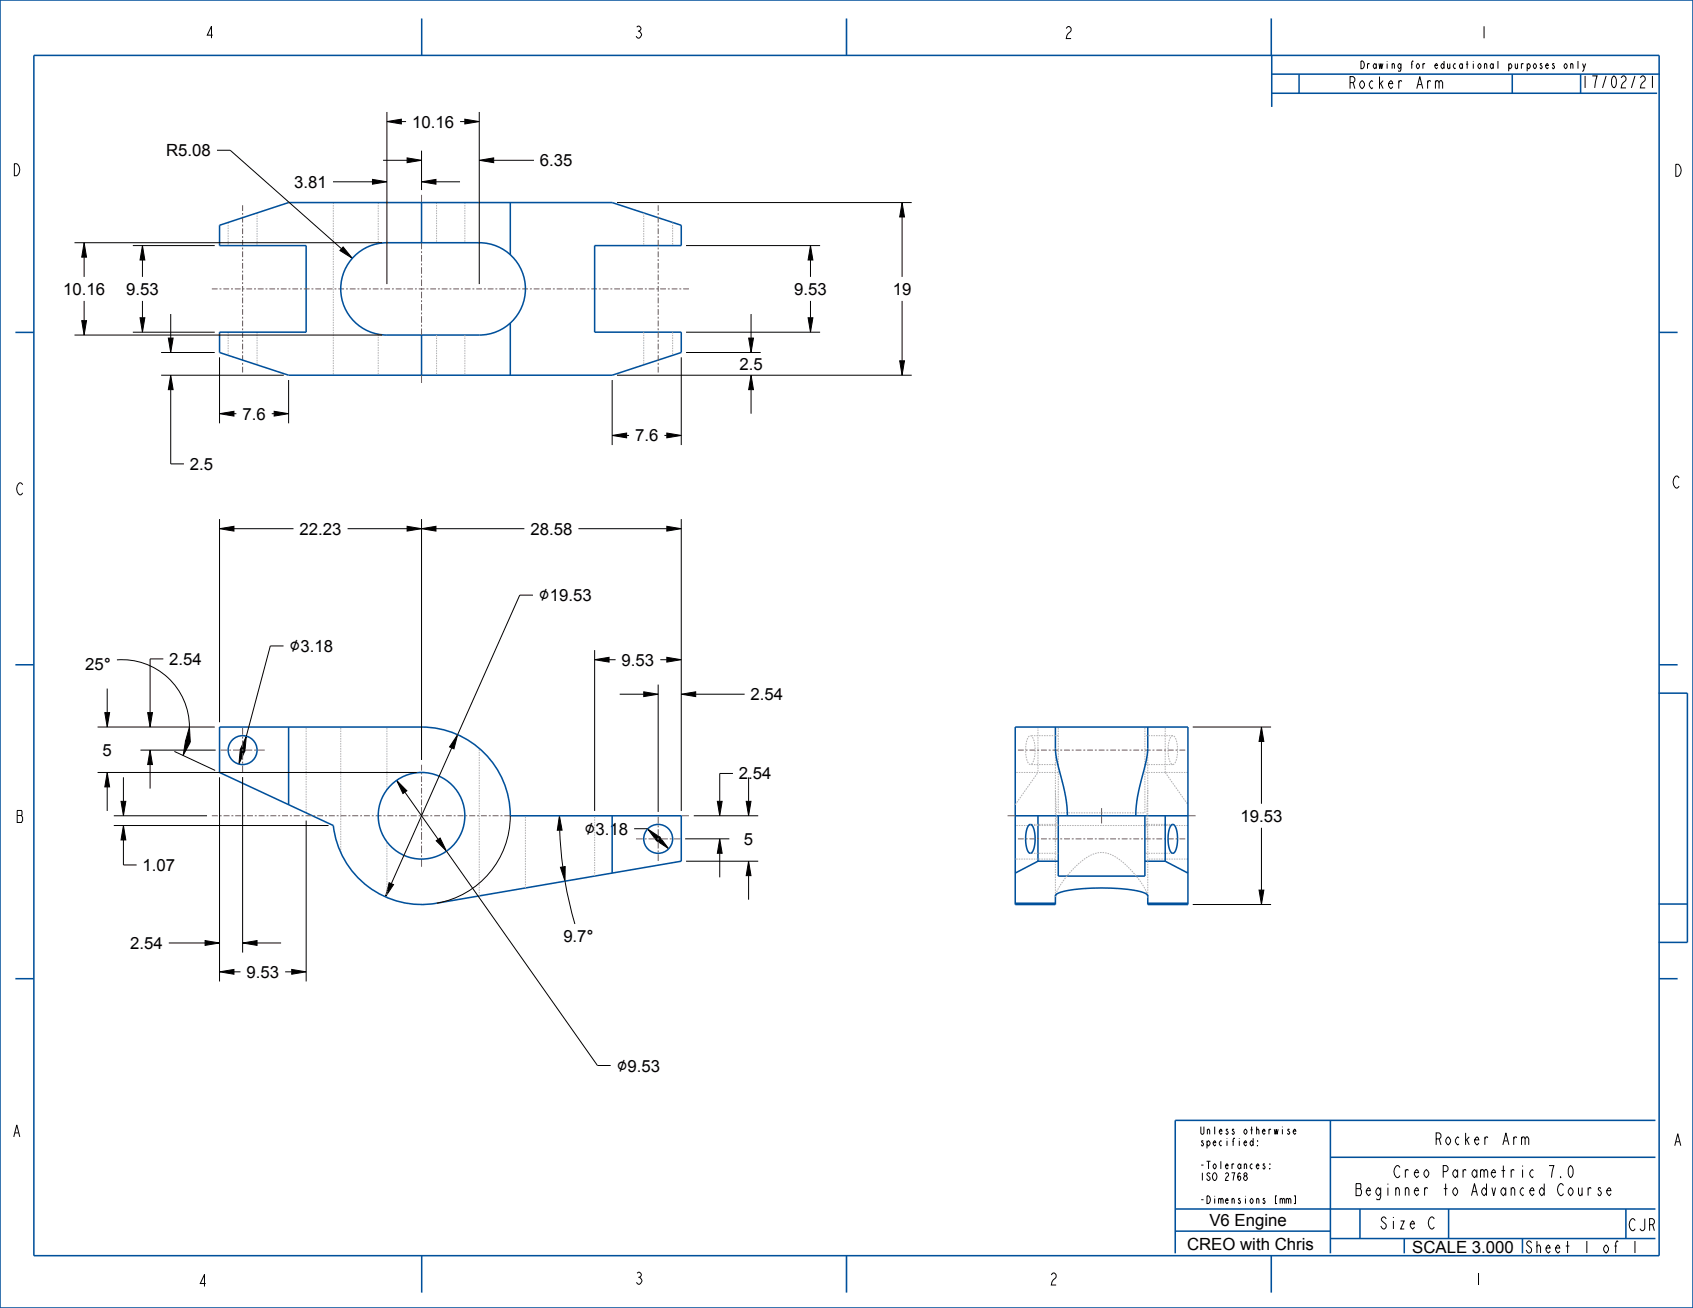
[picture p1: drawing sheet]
<svg xmlns="http://www.w3.org/2000/svg" width="559mm" height="432mm" viewBox="0 0 559 432" stroke-linecap="round" stroke-linejoin="round" font-family="sans-serif">
<g fill="#000">
<path d="M127.7 40.1l4.8-.8v1.6zM134.4 52.1l4.7 .8-4.7 .8zM153.4 39.3l4.8 .8-4.8 .8zM158.2 52.9l4.7-.8v1.6zM122.9 59.2l4.8 .8-4.8 .8zM139.1 60l4.8-.8v1.6zM297.7 66.9l.8 4.7h-1.5zM27.8 80.1l.8 4.8h-1.6zM47 81.1l.8 4.7h-1.6zM113.3 81.5l3 3.8-4.1-2.6zM267.5 81.1l.8 4.7h-1.6zM27 105.8h1.6l-.8 4.8z"/>
<path d="M46.2 104.9h1.6l-.8 4.8zM55.6 111.6h1.5l-.7 4.8zM247.1 111.6h1.6l-.8 4.8zM266.7 104.9h1.6l-.8 4.8zM56.4 123.9l.7 4.7h-1.5zM72.5 136.6l4.7-.8v1.6zM90.5 135.8l4.8 .8-4.8 .8zM247.9 123.9l.8 4.7h-1.6zM297 119.1h1.5l-.8 4.8zM202.1 143.7l4.7-.7v1.5zM220.1 143l4.8 .7-4.8 .8zM72.5 174.5l4.7-.8v1.6z"/>
<path d="M134.4 173.7l4.7 .8-4.7 .8zM139.1 174.5l4.8-.8v1.6zM220.1 173.7l4.8 .8-4.8 .8zM196.3 217.8l4.7-.8v1.6zM220.1 217l4.8 .8-4.8 .8zM212.5 228.4l4.7 .8-4.7 .8zM224.9 229.2l4.7-.8v1.6zM35.4 255l.8 4.8h-1.6zM34.6 235.2h1.6l-.8 4.8zM48.7 235.2h1.6l-.8 4.8zM49.5 247.6l.8 4.8h-1.6zM61.2 244.6l1.5 .6-2.3 4.2z"/>
<path d="M62.5 240l.3 4.8-1.6-.1zM79.3 247.4l1.5 .4-1.9 4.4zM81.3 243l-.5 4.8-1.5-.4zM130.9 257.6l3.4 3.5-1.3 .9zM151 242.5l-1.2 4.7-1.4-.6zM416.4 240l.8 4.8h-1.6zM39.9 264.5h1.6l-.8 4.8zM40.7 272.5l.8 4.8h-1.6zM184.6 269.3l.9 4.8h-1.6zM213.8 273.7l4 2.6-1.1 1.2zM236.8 264.5h1.6l-.8 4.8zM237.6 276.9l.8 4.8h-1.6z"/>
<path d="M246.3 264.5h1.6l-.8 4.8zM128.4 291.4l1.5 .6-2.7 4.1zM144 277.6l1.3-1 2.1 4.4zM185 286.3l1.6-.2-.1 4.8zM217.8 276.4l2.9 3.8-4-2.7zM247.1 284.3l.8 4.8h-1.6zM415.6 293.8h1.6l-.8 4.8zM67.7 310.5l4.8 .8-4.8 .8zM80.1 311.3l4.7-.8v1.6zM72.5 320.8l4.7-.8v1.6zM96.3 320l4.8 .8-4.8 .8z"/>
</g>
<g fill="none" stroke="#000" stroke-width=".33">
<path d="M127.7 37v56.8M153.4 39.3l4.8 .8-4.8 .8zM158.2 37v56.8M523.4 21l-.5 1.5M71.6 49.6h4.4l36.7 32.5M122.9 59.2l4.8 .8-4.8 .8zM126.4 52.9h8M127.7 40.1l4.8-.8v1.6zM132.5 40.1h1.5M134.4 52.1l4.7 .8-4.7 .8zM139.1 49.7v13M151.9 40.1h1.5"/>
<path d="M158.2 52.9l4.7-.8v1.6zM162.9 52.9h13.3M109.9 60h13M139.1 60l4.8-.8v1.6zM143.9 60h7.9M203.6 66.9h97.3M297.7 66.9l.8 4.7h-1.5zM297.7 71.6v19.8M24.6 80.1h101.5M27.8 80.1l.8 4.8h-1.6zM27.8 84.9v6.5M27.8 99.3v6.5"/>
<path d="M43.8 81.1h27.1M47 81.1l.8 4.7h-1.6zM47 85.8v5.6M47 99.3v5.6M113.3 81.5l3 3.8-4.1-2.6zM226.4 81.1h44.3M267.5 81.1l.8 4.7h-1.6zM267.5 85.8v5.6M267.5 99.3v5.6M297.7 99.3v19.8M24.6 110.6h101.5M27 105.8h1.6l-.8 4.8z"/>
<path d="M43.8 109.7h27.1M46.2 104.9h1.6l-.8 4.8zM53.2 116.4h17.7M55.6 111.6h1.5l-.7 4.8zM56.4 103.7v7.9M72.5 118v21.7M224.9 118v28.9M226.4 116.4h24.7M226.4 109.7h44.3M247.1 111.6h1.6l-.8 4.8zM247.9 103.7v7.9M266.7 104.9h1.6l-.8 4.8z"/>
<path d="M297 119.1h1.5l-.8 4.8zM53.2 123.9h40.5M56.4 123.9l.7 4.7h-1.5zM56.4 128.6v24.5h4.3M72.5 136.6l4.7-.8v1.6zM77.2 136.6h.8M89.7 136.6h.8M90.5 135.8l4.8 .8-4.8 .8zM95.3 125.5v14.2M202.1 125.5v21.4M203.6 123.9h97.3M247.9 123.9l.8 4.7h-1.6z"/>
<path d="M247.9 128.6v8M202.1 143.7l4.7-.7v1.5zM206.8 143.7h.8M219.3 143.7h.8M220.1 143l4.8 .7-4.8 .8zM72.5 174.5l4.7-.8v1.6zM72.5 171.4v67M77.2 174.5h19.7M114.7 174.5h24.4M134.4 173.7l4.7 .8-4.7 .8zM139.1 174.5l4.8-.8v1.6zM139.1 171.4v79.5"/>
<path d="M143.9 174.5h29.2M190.9 174.5h29.2M220.1 173.7l4.8 .8-4.8 .8zM224.9 171.4v96.3M175.9 196.5h-4.4l-20.5 46M38.6 217.8a22.2 22.2 0 0 1 23.9 22.2M53.9 217.5h-4.4v17.7M93.6 213.2h-4.4l-7.9 29.8M196.3 217.8l4.7-.8v1.6zM196.3 214.6v53.1M201 217.8h2.2M217.9 217.8h2.2"/>
<path d="M220.1 217l4.8 .8-4.8 .8zM34.6 235.2h1.6l-.8 4.8zM35.4 227.3v7.9M48.7 235.2h1.6l-.8 4.8zM204.5 229.2h8M212.5 228.4l4.7 .8-4.7 .8zM217.2 226v42M224.9 229.2l4.7-.8v1.6zM229.6 229.2h16.2M32.2 255h105.3M32.2 240h38.7M35.4 255l.8 4.8h-1.6z"/>
<path d="M35.4 259.8v7.9M40.7 256.6v7.9M46.4 247.6h24.8M49.5 247.6l.8 4.8h-1.6zM49.5 252.4v7.9M57.6 248.1l13.4 6.2M61.2 244.6l1.5 .6-2.3 4.2zM62 244.7v.2M62.5 240l.3 4.8-1.6-.1zM72.5 256.6v67.4M79.3 247.4l1.5 .4-1.9 4.4zM80.1 256.5v58"/>
<path d="M80.1 247.6h.1M81.3 243l-.5 4.8-1.5-.4zM130.9 257.6l3.4 3.5-1.3 .9zM149.1 246.9l-19.9 44.8M151 242.5l-1.2 4.7-1.4-.6zM241.9 255.3h-4.3v9.2M247.1 256.6v7.9M393.7 240h25.8M416.4 240l.8 4.8h-1.6zM416.4 244.8v20.5M37.6 272.5h70.8M37.6 269.3h30.7"/>
<path d="M39.9 264.5h1.6l-.8 4.8zM40.7 272.5l.8 4.8h-1.6zM40.7 277.3v8.2h4.4M101.1 270.9v53.1M133.6 261.5l11 15.6M144 277.6l1.3-1 2.1 4.4zM168.4 269.3a29.3 29.3 0 0 1-24.3 28.9M184.6 269.3l.9 4.8h-1.6zM184.7 274.1l1.1 12.1M209.3 273.6l4.5 .1M213.8 273.7l4 2.6-1.1 1.2zM217.2 276.9h.1"/>
<path d="M217.8 276.4l2.9 3.8-4-2.7zM226.1 276.9h14.6M229 269.3h21.3M236.8 264.5h1.6l-.8 4.8zM237.6 276.9l.8 4.8h-1.6zM246.3 264.5h1.6l-.8 4.8zM416.4 273.3v20.5M128.4 291.4l1.5 .6-2.7 4.1zM147.4 281l49.8 70.7h4.4M185 286.3l1.6-.2-.1 4.8zM186.5 290.9l1.4 7.1 1.8 7M226.4 284.3h23.9"/>
<path d="M237.6 281.7v7.9M247.1 284.3l.8 4.8h-1.6zM247.1 289.1v7.9M393.7 298.6h25.8M415.6 293.8h1.6l-.8 4.8zM55.7 311.3h12M67.7 310.5l4.8 .8-4.8 .8zM80.1 311.3l4.7-.8v1.6zM84.8 311.3h8M72.5 320.8l4.7-.8v1.6zM77.2 320.8h2.2M94.1 320.8h2.2"/>
<path d="M96.3 320l4.8 .8-4.8 .8z"/>
</g>
<g fill="none" stroke="#00509b" stroke-width=".51">
<path d="M0 0h558.8v431.8h-558.8zM11.2 18.3h536.4v396.2h-536.4zM139.2 6.1v12.2M279.4 6.1v12.2M419.6 6.1v12.2M419.8 18.2v17.1M419.8 30.8h127.2M419.8 24.5h128.1M428.8 24.5v6.3M499.1 24.5v6.3M72.5 74.4l22.8-7.5h106.8l22.8 7.5v6.7h-28.6v28.6h28.6v6.7l-22.8 7.5h-106.8l-22.8-7.5v-6.7h28.6v-28.6h-28.6zM139.1 66.9v13.2"/>
<path d="M168.4 66.9v17.2M116.9 84.6a15.2 15.2 0 0 1 10.8-4.5h30.5a15.2 15.2 0 0 1 15.2 15.3 15.2 15.2 0 0 1-15.2 15.2h-30.5a15.2 15.2 0 0 1-14.1-9.4 15.2 15.2 0 0 1 3.3-16.6zM5.1 109.7h6.1M139.1 110.6v13.3M168.4 106.7v17.2M547.6 109.7h6.1M5.1 219.5h6.1M547.6 219.5h6.1M547.5 228.8h9.4v82.3h-9.4M72.5 240h66.6a29.3 29.3 0 0 1 29.3 29.3h56.5v15l-80.8 13.9a29.3 29.3 0 0 1-34.1-25.7l-37.5-17.5zM95.3 240v25.6M335.1 240h57v58.6h-13.3v-3.1a6.7 6.7 0 0 0-4.4-1.6 69.8 69.8 0 0 0-24.3 .6l-1.7 1v3.1h-13.3z"/>
<path d="M348.4 240v7.1a88.7 88.7 0 0 0 3 14l.8 5 .1 3.2M378.8 240v8l-1.4 6.9a56.7 56.7 0 0 0-2.5 14.4M202.1 269.3v18.9M335.1 269.3h57M339.6 272.4a.8 .8 0 0 1 .9-.2 .8 .8 0 0 1 .4 .7 10.5 10.5 0 0 1-.4 8.6 .8 .8 0 0 1-.8 .1 .8 .8 0 0 1-.5-.7 10.5 10.5 0 0 1 .4-8.5zM342.6 269.3v15M349.3 269.3v19.9h28.6v-19.9M384.6 269.3v15M386.7 272.4a.8 .8 0 0 1 .8-.2 .8 .8 0 0 1 .5 .7 10.5 10.5 0 0 1-.5 8.6 .8 .8 0 0 1-.8 .1 .8 .8 0 0 1-.5-.7 10.5 10.5 0 0 1 .5-8.5zM335.1 298.2h13.3M342.6 284.3h6.7M342.6 284.3l-7.5 3.9"/>
<path d="M348.4 295.6v.2M377.9 284.3h6.7M378.8 295.6v.2M378.8 298.2h13.3M384.6 284.3l7.5 3.9M547.5 298.4h9.4M5.1 323.1h6.1M547.6 323.1h6.1M439.1 369.9v43.8M546.4 369.9h-158.5v43.8M387.9 399.1h158.5M439.1 382h107.3"/>
<path d="M448.9 399.1v9.8M478.1 399.1v9.8M536.7 399.1v9.8M139.2 414.5v12.2M279.4 414.5v12.2M387.9 406.4h51.2M419.6 414.5v12.2M439.1 408.9h107.3M463.5 408.9v4.8"/>
<circle cx="80.1" cy="247.6" r="4.8"/>
<circle cx="139.1" cy="269.3" r="14.3"/>
<circle cx="217.2" cy="276.9" r="4.8"/>
</g>
<g fill="none" stroke="#785055" stroke-width=".33">
<path d="M80.1 67.8v1.9M80.1 70.3v.6M80.1 71.6v1.9M80.1 74.1v.6M80.1 75.4v1.9M80.1 77.9v.6M80.1 79.2v1.9M139.1 64.3v2.6M217.2 67.8v1.9M217.2 70.3v.6M217.2 71.6v1.9M217.2 74.1v.6"/>
<path d="M217.2 75.4v1.9M217.2 77.9v.6M217.2 79.2v1.9M69.9 95.4h1.9M72.5 95.4h.6M73.7 95.4h1.9M76.3 95.4h.6M77.5 95.4h1.9M80 95.4h.7M80.1 81.7v.7M80.1 83v1.9M80.1 85.5v.7"/>
<path d="M80.1 86.8v1.9M80.1 89.3v.7M80.1 90.6v1.9M80.1 93.2v.6M80.1 94.4v1.9M80.1 97v.6M80.1 98.2v1.9M81.3 95.4h1.9M83.8 95.4h.7M85.1 95.4h1.9M87.6 95.4h.7M88.9 95.4h1.9"/>
<path d="M91.4 95.4h.7M92.7 95.4h1.9M95.2 95.4h.7M96.5 95.4h1.9M99 95.4h.6M100.3 95.4h1.9M102.8 95.4h.6M104.1 95.4h1.9M106.6 95.4h.6M107.9 95.4h1.9M110.4 95.4h.6M111.7 95.4h1.9"/>
<path d="M114.2 95.4h.6M115.5 95.4h1.9M118 95.4h.6M119.2 95.4h2M121.8 95.4h.6M123 95.4h2M125.6 95.4h.6M126.8 95.4h1.9M129.4 95.4h.6M130.6 95.4h1.9M133.2 95.4h.6M134.4 95.4h1.9"/>
<path d="M137 95.4h.6M138.2 95.4h1.9M139.1 80.1v2.2M139.1 82.9v.6M139.1 84.2v2.1M139.1 87v.6M139.1 88.2v2.2M139.1 91v.6M139.1 92.3v2.1M139.1 95.1v.6M139.1 96.3v2.2M139.1 99.1v.6"/>
<path d="M140.8 95.4h.6M142 95.4h1.9M144.6 95.4h.6M145.8 95.4h1.9M148.3 95.4h.7M149.6 95.4h1.9M152.1 95.4h.7M153.4 95.4h1.9M155.9 95.4h.7M157.2 95.4h1.9M159.7 95.4h.7M161 95.4h1.9"/>
<path d="M163.5 95.4h.7M164.8 95.4h1.9M167.3 95.4h.6M168.6 95.4h1.9M171.1 95.4h.6M172.4 95.4h1.9M174.9 95.4h.6M176.2 95.4h1.9M178.7 95.4h.6M180 95.4h1.9M182.5 95.4h.6M183.8 95.4h1.9"/>
<path d="M186.3 95.4h.6M187.5 95.4h2M190.1 95.4h.6M191.3 95.4h2M193.9 95.4h.6M195.1 95.4h1.9M197.7 95.4h.6M198.9 95.4h1.9M201.5 95.4h.6M202.7 95.4h1.9M205.3 95.4h.6M206.5 95.4h1.9"/>
<path d="M209.1 95.4h.6M210.3 95.4h1.9M212.9 95.4h.6M214.1 95.4h1.9M216.6 95.4h.7M217.2 81.7v.7M217.2 83v1.9M217.2 85.5v.7M217.2 86.8v1.9M217.2 89.3v.7M217.2 90.6v1.9M217.2 93.2v.6"/>
<path d="M217.2 94.4v1.9M217.2 97v.6M217.2 98.2v1.9M217.9 95.4h1.9M220.4 95.4h.7M221.7 95.4h1.9M224.2 95.4h.7M225.5 95.4h1.9M80.1 100.8v.6M80.1 102v1.9M80.1 104.6v.6M80.1 105.8v2"/>
<path d="M80.1 108.4v.6M80.1 109.6v2M80.1 112.2v.6M80.1 113.4v2M80.1 116v.6M80.1 117.3v1.9M80.1 119.8v.6M139.1 100.4v2.1M139.1 103.1v.7M139.1 104.4v2.2M139.1 107.2v.6M139.1 108.4v2.2"/>
<path d="M217.2 100.8v.6M217.2 102v1.9M217.2 104.6v.6M217.2 105.8v2M217.2 108.4v.6M217.2 109.6v2M217.2 112.2v.6M217.2 113.4v2M217.2 116v.6M217.2 117.3v1.9M217.2 119.8v.6M80.1 121.1v1.9"/>
<path d="M139.1 123.9v2.5M217.2 121.1v1.9M72.8 247.6h2.2M75.6 247.6h.7M76.9 247.6h2.2M79.8 247.6h.6M80.1 240.3v2.3M80.1 243.2v.6M80.1 244.4v2.3M80.1 247.3v.6M80.1 248.6v2.2M80.1 251.4v.7"/>
<path d="M80.1 252.7v2.2M81 247.6h2.3M83.9 247.6h.6M85.1 247.6h2.3M139.1 252.5v1.9M139.1 255v.7M139.1 256.3v1.9M139.1 258.8v.7M336 247.6h1.9M338.5 247.6h.7M339.8 247.6h1.9M342.3 247.6h.7"/>
<path d="M343.6 247.6h1.9M346.1 247.6h.7M347.4 247.6h1.9M350 247.6h.6M351.2 247.6h1.9M353.8 247.6h.6M355 247.6h1.9M357.6 247.6h.6M358.8 247.6h1.9M361.4 247.6h.6M362.6 247.6h2M365.2 247.6h.6"/>
<path d="M366.4 247.6h2M369 247.6h.6M370.2 247.6h2M372.8 247.6h.6M374.1 247.6h1.9M376.6 247.6h.6M377.9 247.6h1.9M380.4 247.6h.6M381.7 247.6h1.9M384.2 247.6h.7M385.5 247.6h1.9M388 247.6h.7"/>
<path d="M389.3 247.6h1.9M69.9 269.3h2M72.5 269.3h.7M73.8 269.3h2M76.4 269.3h.6M77.6 269.3h2M80.2 269.3h.7M81.5 269.3h2M84.1 269.3h.6M85.4 269.3h1.9M88 269.3h.6M89.2 269.3h2"/>
<path d="M91.8 269.3h.7M93.1 269.3h2M95.7 269.3h.6M96.9 269.3h2M99.6 269.3h.6M100.8 269.3h2M103.4 269.3h.6M104.7 269.3h1.9M107.3 269.3h.6M108.5 269.3h2M111.1 269.3h.7M112.4 269.3h2"/>
<path d="M115 269.3h.6M116.3 269.3h1.9M118.9 269.3h.6M120.1 269.3h2M122.7 269.3h.7M124 269.3h2M126.6 269.3h.6M127.8 269.3h2M130.4 269.3h.7M131.7 269.3h2M134.3 269.3h.6M135.6 269.3h1.9"/>
<path d="M138.2 269.3h.6M139.1 260.1v1.9M139.1 262.6v.7M139.1 263.9v1.9M139.1 266.5v3.1M139.1 270.2v2.6M139.1 273.4v.7M139.1 274.7v2.6M139.1 277.9v.6M139.1 279.1v2.6M139.4 269.3h2M142 269.3h.7"/>
<path d="M143.3 269.3h2M145.9 269.3h.6M147.1 269.3h2M149.8 269.3h.6M151 269.3h2M153.6 269.3h.6M154.9 269.3h1.9M157.5 269.3h.6M158.7 269.3h2M161.3 269.3h.7M162.6 269.3h2M165.2 269.3h.6"/>
<path d="M166.5 269.3h1.9M209.9 276.9h2.3M212.8 276.9h.6M214.1 276.9h2.2M216.9 276.9h.7M217.2 269.6v2.3M217.2 272.5v.6M217.2 273.7v2.3M217.2 276.6v.6M217.2 277.9v2.2M218.2 276.9h2.2M221.1 276.9h.6"/>
<path d="M222.3 276.9h2.3M224.9 269.3h2.5M332.6 269.3h2.5M336 276.9h1.9M338.5 276.9h.7M339.8 276.9h1.9M342.3 276.9h.7M343.6 276.9h1.9M346.1 276.9h.7M347.4 276.9h1.9M350 276.9h.6M351.2 276.9h1.9"/>
<path d="M353.8 276.9h.6M355 276.9h1.9M357.6 276.9h.6M358.8 276.9h1.9M361.4 276.9h.6M362.6 276.9h2M363.6 266.8v5M365.2 276.9h.6M366.4 276.9h2M369 276.9h.6M370.2 276.9h2M372.8 276.9h.6"/>
<path d="M374.1 276.9h1.9M376.6 276.9h.6M377.9 276.9h1.9M380.4 276.9h.6M381.7 276.9h1.9M384.2 276.9h.7M385.5 276.9h1.9M388 276.9h.7M389.3 276.9h1.9M392.1 269.3h2.5M139.1 282.3v.7M139.1 283.6v2.5"/>
<path d="M217.2 280.7v.7M217.2 282v2.2"/>
</g>
<g fill="none" stroke="#afafb4" stroke-width=".33">
<path d="M75.3 73.4v.5M75.3 74.3v.5M75.3 75.1v.5M75.3 76v.5M75.3 76.8v.5M75.3 77.7v.5M75.3 78.5v.5M75.3 79.4v.5M84.9 70.3v.5M84.9 71.1v.5M84.9 72v.4M84.9 72.8v.5"/>
<path d="M84.9 73.6v.5M84.9 74.4v.5M84.9 75.3v.5M84.9 76.1v.5M84.9 76.9v.5M84.9 77.8v.5M84.9 78.6v.5M84.9 79.4v.5M110 66.9v.5M110 67.7v.5M110 68.5v.5M110 69.4v.5"/>
<path d="M110 70.2v.5M110 71.1v.5M110 71.9v.5M110 72.7v.5M110 73.6v.5M110 74.4v.5M110 75.3v.5M110 76.1v.5M110 76.9v.5M110 77.8v.5M110 78.6v.5M110 79.4v.5"/>
<path d="M124.8 66.9v.5M124.8 67.7v.5M124.8 68.6v.5M124.8 69.4v.5M124.8 70.3v.5M124.8 71.1v.5M124.8 71.9v.6M124.8 72.8v.5M124.8 73.6v.5M124.8 74.5v.5M124.8 75.3v.5M124.8 76.2v.5"/>
<path d="M124.8 77v.5M124.8 77.9v.5M124.8 78.7v.5M124.8 79.6v.5M144.1 66.9v.5M144.1 67.7v.5M144.1 68.5v.5M144.1 69.4v.5M144.1 70.2v.5M144.1 71v.5M144.1 71.8v.5M144.1 72.7v.5"/>
<path d="M144.1 73.5v.5M144.1 74.3v.5M144.1 75.2v.5M144.1 76v.5M144.1 76.8v.5M144.1 77.6v.5M144.1 78.5v.5M144.1 79.3v.5M153.4 66.9v.5M153.4 67.7v.5M153.4 68.5v.5M153.4 69.4v.5"/>
<path d="M153.4 70.2v.5M153.4 71v.5M153.4 71.8v.5M153.4 72.7v.5M153.4 73.5v.5M153.4 74.3v.5M153.4 75.2v.5M153.4 76v.5M153.4 76.8v.5M153.4 77.6v.5M153.4 78.5v.5M153.4 79.3v.5"/>
<path d="M212.5 70.3v.5M212.5 71.1v.5M212.5 72v.4M212.5 72.8v.5M212.5 73.6v.5M212.5 74.4v.5M212.5 75.3v.5M212.5 76.1v.5M212.5 76.9v.5M212.5 77.8v.5M212.5 78.6v.5M212.5 79.4v.5"/>
<path d="M222 73.4v.5M222 74.3v.5M222 75.1v.5M222 76v.5M222 76.8v.5M222 77.7v.5M222 78.5v.5M222 79.4v.5M75.3 80.2v.5M75.3 81.1h.1M84.9 80.2v.5M110 80.3v.5"/>
<path d="M110 81.1v.5M110 82v.5M110 82.8v.5M110 83.6v.5M110 84.5v.5M110 85.3v.5M110 86.1v.6M110 87v.5M110 87.8v.5M110 88.7v.5M110 89.5v.5M110 90.3v.5"/>
<path d="M110 91.2v.5M110 92v.5M110 92.9v.5M110 93.7v.5M110 94.5v.5M110 95.4v.5M110 96.2v.5M110 97v.5M110 97.9v.5M110 98.7v.5M110 99.6v.5M212.5 80.2v.5"/>
<path d="M222 80.2v.5M222 81.1h.1M75.3 109.7v.5M75.3 110.5v.5M75.3 111.4v.5M75.3 112.2v.5M75.3 113.1v.5M75.3 113.9v.5M75.3 114.8v.5M75.3 115.6v.5M75.3 116.5v.5M75.3 117.3h.1"/>
<path d="M84.9 109.7v.5M84.9 110.5v.5M84.9 111.3v.5M84.9 112.2v.4M84.9 113v.5M84.9 113.8v.5M84.9 114.6v.5M84.9 115.5v.5M84.9 116.3v.5M84.9 117.1v.5M84.9 118v.5M84.9 118.8v.5"/>
<path d="M84.9 119.6v.5M110 100.4v.5M110 101.2v.5M110 102.1v.5M110 102.9v.5M110 103.8v.5M110 104.6v.5M110 105.4v.5M110 106.3v.5M110 107.1v.5M110 107.9v.5M110 108.8v.5"/>
<path d="M110 109.6v.5M110 110.5v.5M110 111.3v.5M110 112.1v.5M110 113v.5M110 113.8v.5M110 114.6v.6M110 115.5v.5M110 116.3v.5M110 117.2v.5M110 118v.5M110 118.8v.5"/>
<path d="M110 119.7v.5M124.8 110.3v.5M124.8 111.2v.5M124.8 112v.5M124.8 112.9v.5M124.8 113.7v.5M124.8 114.6v.5M124.8 115.4v.5M124.8 116.3v.5M124.8 117.1v.5M124.8 117.9v.6M124.8 118.8v.5"/>
<path d="M124.8 119.6v.5M144.1 110.6v.5M144.1 111.4v.5M144.1 112.3v.5M144.1 113.1v.5M144.1 113.9v.5M144.1 114.8v.5M144.1 115.6v.5M144.1 116.4v.5M144.1 117.2v.5M144.1 118.1v.5M144.1 118.9v.5"/>
<path d="M144.1 119.7v.5M153.4 110.6v.5M153.4 111.4v.5M153.4 112.3v.5M153.4 113.1v.5M153.4 113.9v.5M153.4 114.8v.5M153.4 115.6v.5M153.4 116.4v.5M153.4 117.2v.5M153.4 118.1v.5M153.4 118.9v.5"/>
<path d="M153.4 119.7v.5M212.5 109.7v.5M212.5 110.5v.5M212.5 111.3v.5M212.5 112.2v.4M212.5 113v.5M212.5 113.8v.5M212.5 114.6v.5M212.5 115.5v.5M212.5 116.3v.5M212.5 117.1v.5M212.5 118v.5"/>
<path d="M212.5 118.8v.5M212.5 119.6v.5M222 109.7v.5M222 110.5v.5M222 111.4v.5M222 112.2v.5M222 113.1v.5M222 113.9v.5M222 114.8v.5M222 115.6v.5M222 116.5v.5M222 117.3h.1"/>
<path d="M110 120.5v.5M110 121.4v.5M110 122.2v.5M110 123v.5M110 123.9h.1M124.8 120.5v.5M124.8 121.3v.5M124.8 122.2v.5M124.8 123v.5M144.1 120.6v.5M144.1 121.4v.5M144.1 122.2v.5"/>
<path d="M144.1 123v.5M144.1 123.9h.1M153.4 120.6v.5M153.4 121.4v.5M153.4 122.2v.5M153.4 123v.5M153.4 123.9h.1M101.1 240.3v.5M101.1 241.2v.5M101.1 242v.5M101.1 242.8v.5M101.1 243.7v.5"/>
<path d="M101.1 244.5v.5M101.1 245.3v.5M101.1 246.2v.5M101.1 247v.5M101.1 247.8v.5M101.1 248.7v.5M101.1 249.5v.5M101.1 250.3v.5M101.1 251.2v.5M101.1 252v.5M101.1 252.8v.5M101.1 253.7v.5"/>
<path d="M101.1 254.5v.5M101.1 255.3v.5M101.1 256.2v.5M101.1 257v.5M101.1 257.8v.5M101.1 258.7v.5M101.1 259.5v.5M112.5 240.3v.5M112.5 241.2v.5M112.5 242v.5M112.5 242.8v.5M112.5 243.7v.5"/>
<path d="M112.5 244.5v.5M112.5 245.3v.5M112.5 246.1v.5M112.5 247v.5M112.5 247.8v.5M112.5 248.6v.5M112.5 249.5v.5M112.5 250.3v.5M112.5 251.1v.5M112.5 251.9v.5M112.5 252.8v.5M112.5 253.6v.5"/>
<path d="M112.5 254.4v.5M112.5 255.3v.4M112.5 256.1v.5M112.5 256.9v.5M112.5 257.7v.5M112.5 258.6v.5M112.5 259.4v.5M127.7 240h.1M127.7 240.3v.5M127.7 241.2v.5M127.7 242v.5M127.7 242.8v.5"/>
<path d="M127.7 243.7v.5M127.7 244.5v.5M127.7 245.3v.5M127.7 246.1v.5M127.7 247v.5M127.7 247.8v.5M127.7 248.6v.5M127.7 249.5v.5M127.7 250.3v.5M127.7 251.1v.5M127.7 251.9v.5M127.7 252.8v.5"/>
<path d="M127.7 253.6v.5M127.7 254.4v.5M127.7 255.3v.5M127.7 256.1v.5M127.7 256.9v.5M127.7 257.7v.5M127.7 258.6v.5M127.7 259.4v.5M158.2 247.4v.5M158.2 248.2v.5M158.2 249.1v.5M158.2 249.9v.5"/>
<path d="M158.2 250.7v.5M158.2 251.6v.5M158.2 252.4v.5M158.2 253.3v.5M158.2 254.1v.5M158.2 254.9v.5M158.2 255.8v.5M158.2 256.6v.5M158.2 257.5v.5M158.2 258.3v.5M158.2 259.1v.5M158.2 260v.5"/>
<path d="M335.1 255h.1M335.4 255h.5M336.3 255h.5M337.1 255h.5M337.9 255h.5M338.5 248v.5M338.5 247.1v.5M338.6 248.9v.5M338.6 246.2l-.1 .5M338.7 249.7l.1 .6M338.7 245.3l-.1 .6M338.8 255h.5"/>
<path d="M338.9 250.6l.1 .5M338.9 244.5l-.1 .5M339.2 251.4l.2 .5M339.2 243.7l-.2 .4M339.4 259.5l-.3 .5M339.6 255h.5M339.6 252.2h.1M339.6 252.2l.5 .2M339.8 243l-.4 .4M339.9 258.8l-.3 .5M340.1 242.9h.1M340.1 252.4h.1"/>
<path d="M340.1 242.9l.4 .2M340.4 258.1l-.3 .5M340.4 252.4h.5M340.4 242.9h.5M340.4 255h.5M340.5 243.1h.1M340.8 243.4l.2 .4M340.8 251.9l-.4 .4M340.9 257.4l-.3 .4M341.2 244.1l.1 .6M341.2 251.1l-.2 .5M341.3 252.4h.5"/>
<path d="M341.3 242.9h.5M341.3 255h.5M341.4 256.7l-.3 .4M341.4 250.3l-.1 .5M341.4 245l.1 .5M341.5 249.4v.5M341.5 245.9l.1 .5M341.6 248.5v.5M341.6 246.7l.1 .6M341.7 247.6l-.1 .6M341.9 256l-.3 .4M342.1 252.4h.5"/>
<path d="M342.1 242.9h.5M342.1 255h.5M342.4 255.3l-.3 .4M342.6 240v.5M342.6 240.8v.5M342.6 241.7v.5M342.6 242.5v.5M342.6 243.3v.5M342.6 244.2v.5M342.6 245v.5M342.6 245.8v.5M342.6 246.7v.5"/>
<path d="M342.6 247.5v.5M342.6 248.3v.5M342.6 249.2v.5M342.6 250v.5M342.6 250.8v.5M342.6 251.7v.5M342.6 252.5v.5M342.6 253.3v.5M342.6 254.2v.5M342.6 255h.1M342.9 252.4h.5M342.9 242.9h.5"/>
<path d="M342.9 255h.6M343.8 252.4h.5M343.8 242.9h.5M343.8 255h.5M344.6 252.4h.5M344.6 242.9h.5M344.6 255h.5M345.4 252.4h.5M345.4 242.9h.5M345.5 255h.5M346.3 252.4h.5M346.3 242.9h.5"/>
<path d="M346.3 255h.5M347.1 252.4h.5M347.1 242.9h.5M347.1 255h.5M348 252.4h.5M348 242.9h.5M348 255h.5M348.4 247.4v.5M348.4 248.2v.5M348.4 249.1v.5M348.4 249.9v.5M348.4 250.7v.5"/>
<path d="M348.4 251.6v.5M348.4 252.4v.5M348.4 253.3v.5M348.4 254.1v.5M348.4 254.9v.5M348.4 255.8v.5M348.4 256.6v.5M348.4 257.5v.5M348.4 258.3v.5M348.4 259.1v.5M348.4 260v.5M348.8 242.9l.5-.1v.5"/>
<path d="M348.8 252.4h.5M349.3 240.3v.5M349.3 241.2v.5M349.3 242v.5M349.3 243.7v.5M349.3 244.5v.5M349.3 245.3v.5M349.3 246.2v.5M349.3 247v.5M349.3 247.8v.5M349.3 248.7v.5M349.3 249.5v.5"/>
<path d="M349.3 250.3v.5M349.3 251.2v.5M349.3 252v.5M349.3 252.8v.5M349.3 253.7v.5M349.3 254.5v.5h-.5M349.3 255.3v.5M349.3 256.2v.5M349.3 257v.5M349.3 257.8v.5M349.3 258.7v.5M349.3 259.5v.5"/>
<path d="M377.9 240.3v.5M377.9 241.2v.5M377.9 242v.5M377.9 242.8v.5M377.9 243.7v.5M377.9 244.5v.5M377.9 245.3v.5M377.9 246.2v.5M377.9 247v.5M377.9 247.8v.5M377.9 248.7v.5M377.9 249.5v.5"/>
<path d="M377.9 250.3v.5M377.9 251.2v.5M377.9 252v.5M377.9 252.8v.5M377.9 253.7v.5M377.9 254.5v.5M377.9 255.3v.5M377.9 256.2v.5M377.9 257v.5M377.9 257.8v.5M377.9 258.7v.5M377.9 259.5v.5"/>
<path d="M377.9 255h.1M377.9 252.4h.1M377.9 242.9h.1M378.2 255h.5M378.2 252.4h.5M378.2 242.9h.5M378.8 247.4v.5M378.8 248.2v.5M378.8 249.1v.5M378.8 249.9v.5M378.8 250.7v.5M378.8 251.6v.5"/>
<path d="M378.8 252.4v.5M378.8 253.3v.5M378.8 254.1v.5M378.8 254.9v.5M378.8 255.8v.5M378.8 256.6v.5M378.8 257.5v.5M378.8 258.3v.5M378.8 259.1v.5M378.8 260v.5M379.1 255h.5M379.1 252.4h.5"/>
<path d="M379.1 242.9h.5M379.9 255h.5M379.9 252.4h.5M379.9 242.9h.5M380.7 255h.5M380.7 252.4h.5M380.7 242.9h.5M381.6 255h.5M381.6 252.4h.5M381.6 242.9h.5M382.4 255h.5M382.4 252.4h.5"/>
<path d="M382.4 242.9h.5M383.2 255h.5M383.2 252.4h.6M383.2 242.9h.6M384.1 255h.5M384.1 252.4h.5M384.1 242.9l.5-.1v.5M384.6 240h.1M384.6 240.3v.5M384.6 241.2v.5M384.6 242v.5M384.6 243.7v.5"/>
<path d="M384.6 244.5v.5M384.6 245.3v.5M384.6 246.2v.5M384.6 247v.5M384.6 247.8v.5M384.6 248.7v.5M384.6 249.5v.5M384.6 250.3v.5M384.6 251.2v.5M384.6 252v.5M384.6 252.8v.5M384.6 253.7v.5"/>
<path d="M384.6 254.5v.5M384.6 255l.3 .4M384.9 255h.5M384.9 252.4h.5M384.9 242.9h.5M385.1 255.7l.3 .4M385.5 247.6v.6M385.6 246.7l-.1 .6M385.6 248.5v.5M385.6 256.4l.3 .5M385.6 245.9v.5M385.6 249.4l.1 .5"/>
<path d="M385.7 255h.5M385.8 252.4h.5M385.8 242.9h.5M385.8 245l-.1 .5M385.8 250.3l.1 .5M386 244.1l-.1 .6M386 251.1l.2 .5M386.1 257.1l.3 .5M386.4 243.4l-.2 .4M386.4 251.9l.4 .4M386.6 255h.5M386.6 257.8l.3 .5"/>
<path d="M386.6 242.9h.5l-.4 .2M386.7 243.1h-.1M387.1 258.6l.3 .4M387.4 255h.5M387.4 243l.4 .4M387.5 252.2l-.9 .2M387.6 252.2h-.1M387.6 259.3l.3 .4M388 243.7l.2 .4M388 251.4l-.2 .5M388.1 260l.3 .4M388.3 255h.5"/>
<path d="M388.3 244.5l.1 .5M388.3 250.6l-.1 .5M388.5 245.3l.1 .6M388.5 249.7l-.1 .6M388.6 246.2v.5M388.6 248.9v.5M388.7 247.1v.5M388.7 248l-.1 .5M389.1 255h.5M389.9 255h.5M390.8 255h.5M391.6 255h.5"/>
<path d="M101.1 260.3v.5M101.1 261.2v.5M101.1 262v.5M101.1 262.8v.5M101.1 263.7v.5M101.1 264.5v.5M101.1 265.3v.5M101.1 266.2v.5M101.1 267v.5M101.1 267.8v.5M112.5 260.2v.5M112.5 261v.5"/>
<path d="M112.5 261.9v.5M112.5 262.7v.5M112.5 263.5v.5M112.5 264.4v.5M112.5 265.2v.5M112.5 266v.5M112.5 266.8v.5M112.5 267.7v.5M112.5 268.5v.5M112.5 269.3v.5M112.5 270.2v.5M112.5 271v.5"/>
<path d="M112.5 271.8v.5M112.5 272.6v.5M112.5 273.5v.5M112.5 274.3v.5M112.5 275.1v.5M112.5 276v.5M112.5 276.8v.5M112.5 277.6v.5M112.5 278.4v.5M112.5 279.3v.5M127.7 260.2v.5M127.7 278.2v.5"/>
<path d="M127.7 279.1v.5M127.7 279.9v.5M158.2 260.8v.5M158.2 261.7v.5M158.2 262.5v.5M158.2 263.3v.5M158.2 264.2v.5M158.2 265v.5M158.2 265.9v.5M158.2 266.7v.5M158.2 267.5v.5M158.2 268.4v.5"/>
<path d="M158.2 269.2v.5M158.2 270.1v.5M158.2 270.9v.5M158.2 271.7v.5M158.2 272.6v.5M158.2 273.4v.5M158.2 274.3v.5M158.2 275.1v.5M158.2 275.9v.5M158.2 276.8v.5M158.2 277.6v.5M158.2 278.5v.5"/>
<path d="M158.2 279.3v.5M173.4 269.6v.6M173.4 270.5v.5M173.4 271.3v.6M173.4 272.2v.5M173.4 273.1v.5M173.4 273.9v.5M173.4 274.8v.5M173.4 275.6v.5M173.4 276.5v.5M173.4 277.3v.5M173.4 278.2v.5"/>
<path d="M173.4 279v.5M173.4 279.9v.5M196.3 269.3h.1M196.3 269.6v.5M196.3 270.5v.5M196.3 271.3v.5M196.3 272.1v.5M196.3 273v.5M196.3 273.8v.5M196.3 274.6v.5M196.3 275.4v.5M196.3 276.3v.5"/>
<path d="M196.3 277.1v.5M196.3 277.9v.5M196.3 278.8v.5M196.3 279.6v.5M335.1 272.5h.1M335.4 265.2l-.3 .4M335.4 272.5h.5M335.9 264.5l-.3 .4M336.3 272.5h.5M336.4 263.8l-.3 .4M336.9 263.1l-.3 .4M337.1 272.5h.5"/>
<path d="M337.4 262.4l-.3 .4M337.9 261.7l-.3 .4M337.9 272.5h.5M338.4 261l-.3 .4M338.8 272.5h.5M338.9 260.3l-.3 .4M339.6 272.5h.5M340.1 272.2h.1M340.4 272.2h.5M340.5 272.5h.5M341.3 272.2h.5M341.3 272.5h.5"/>
<path d="M342.1 272.2h.5M342.1 272.5h.5M342.9 272.2h.5M343 272.5h.5M343.8 272.2h.5M343.8 272.5h.5M344.6 272.2h.5M344.7 272.5h.5M345.4 272.2h.5M345.5 272.5h.5M346.3 272.2h.5M346.3 272.5h.5"/>
<path d="M347.1 272.2h.5M347.2 272.5h.5M348 272.2h.5M348 272.5h.5M348.4 260.8v.5M348.4 261.7v.5M348.4 262.5v.5M348.4 263.3v.5M348.4 264.2v.5M348.4 265v.5M348.4 265.9v.5M348.4 266.7v.5"/>
<path d="M348.4 267.5v.5M348.4 268.4v.5M348.4 269.2v.5M348.4 270.1v.5M348.4 270.9v.5M348.4 271.7v.5M348.4 272.6v.5M348.4 273.4v.5M348.4 274.3v.5M348.4 275.1v.5M348.4 275.9v.5M348.4 276.8v.5"/>
<path d="M348.4 277.6v.5M348.4 278.5v.5M348.4 279.3v.5M348.4 261.1v.5M348.4 277.4v.5M348.4 261.6h.1M348.4 261.9v.5M348.4 276.5v.5M348.4 275.9v.3M348.4 262.8v.5M348.4 275.7v.2M348.4 263.6l.1 .6"/>
<path d="M348.5 274.8l-.1 .5M348.5 264.5v.5M348.5 273.9v.6M348.5 265.4l.1 .5M348.5 273.1v.5M348.6 266.2v.5M348.6 272.2v.5M348.6 267.1v.5M348.6 271.4v.5M348.6 267.9v.5M348.6 270.5v.5M348.6 269.6v.6"/>
<path d="M348.6 268.8v.5M348.8 272.2h.5M348.8 272.5h.5M349.3 260.3v.5M349.3 261.2v.5M349.3 262v.5M349.3 262.8v.5M349.3 263.7v.5M349.3 264.5v.5M349.3 265.3v.5M349.3 266.2v.5M349.3 267v.5"/>
<path d="M349.3 267.8v.5h.5M349.7 272.5h.5M350.1 268.3h.5M350.5 272.5h.5M351 268.3h.5M351.4 272.5h.5M351.8 268.3h.5M352.2 272.5h.5M352.7 268.3h.5M353 272.5h.5M353.5 268.3h.5M353.9 272.5h.5"/>
<path d="M354.3 268.3h.5M354.7 272.5h.5M355.2 268.3h.5M355.5 272.5h.6M356 268.3h.5M356.4 272.5h.5M356.9 268.3h.5M357.2 272.5h.5M357.7 268.3h.5M358.1 272.5h.5M358.5 268.3h.6M358.9 272.5h.5"/>
<path d="M359.4 268.3h.5M359.7 272.5h.5M360.2 268.3h.5M360.6 272.5h.5M361.1 268.3h.5M361.4 272.5h.5M361.9 268.3h.5M362.3 272.5h.5M362.8 268.3h.5M363.1 272.5h.5M363.6 268.3h.5M363.9 272.5h.5"/>
<path d="M364.4 268.3h.5M364.8 272.5h.5M365.3 268.3h.5M365.6 272.5h.5M366.1 268.3h.5M366.4 272.5h.5M367 268.3h.5M367.3 272.5h.5M367.8 268.3h.5M368.1 272.5h.5M368.6 268.3h.5M369 272.5h.5"/>
<path d="M369.5 268.3h.5M369.8 272.5h.5M370.3 268.3h.5M370.6 272.5h.5M371.2 268.3h.5M371.5 272.5h.5M372 268.3h.5M372.3 272.5h.5M372.8 268.3h.5M373.2 272.5h.5M373.7 268.3h.5M374 272.5h.5"/>
<path d="M374.5 268.3h.5M374.8 272.5h.5M375.4 268.3h.5M375.7 272.5h.5M376.2 268.3h.5M376.5 272.5h.5M377 268.3h.6M377.3 272.5h.5M377.9 272.2h.1M377.9 260.3v.5M377.9 261.2v.5M377.9 262v.5"/>
<path d="M377.9 262.8v.5M377.9 263.7v.5M377.9 264.5v.5M377.9 265.3v.5M377.9 266.2v.5M377.9 267v.5M377.9 267.8v.5M378.2 272.5h.5M378.2 272.2h.5M378.6 269.3v.5M378.6 268.4v.6M378.6 270.2v.5"/>
<path d="M378.6 267.6v.5M378.6 271v.5M378.6 271.9v.5M378.6 266.7v.5M378.6 272.7l.1 .6M378.6 265.9v.5M378.7 265v.5M378.7 273.6v.5M378.7 274.5v.5M378.7 264.2v.5M378.8 275.3v.5M378.8 263.3l-.1 .5"/>
<path d="M378.8 262.4v.6M378.8 276.2v.5M378.8 261.6v.5M378.8 277v1.1M378.8 260.8v.5M378.8 261.7v.5M378.8 262.5v.5M378.8 263.3v.5M378.8 264.2v.5M378.8 265v.5M378.8 265.9v.5M378.8 266.7v.5"/>
<path d="M378.8 267.5v.5M378.8 268.4v.5M378.8 269.2v.5M378.8 270.1v.5M378.8 270.9v.5M378.8 271.7v.5M378.8 272.6v.5M378.8 273.4v.5M378.8 274.3v.5M378.8 275.1v.5M378.8 275.9v.5M378.8 276.8v.5"/>
<path d="M378.8 278.5v.5M378.8 279.3v.5M378.8 260.7v.5M379 272.5h.5M379.1 272.2h.5M379.9 272.5h.5M379.9 272.2h.5M380.7 272.5h.5M380.7 272.2h.5M381.5 272.5h.5M381.6 272.2h.5M382.4 272.5h.5"/>
<path d="M382.4 272.2h.5M383.2 272.5h.5M383.2 272.2h.6M384 272.5h.6M384.1 272.2h.5M384.9 272.5h.5M384.9 272.2h.5M385.7 272.5h.5M385.8 272.2h.5M386.6 272.5h.5M386.6 272.2h.5M387.4 272.5h.5"/>
<path d="M388.2 272.5h.5M388.6 260.7l.3 .4M389.1 272.5h.5M389.1 261.4l.3 .4M389.6 262.1l.3 .4M389.9 272.5h.5M390.1 262.8l.3 .4M390.6 263.5l.3 .4M390.8 272.5h.5M391.1 264.2l.3 .5M391.6 272.5h.5M391.6 264.9l.3 .5"/>
<path d="M392.1 265.6h.1M112.5 280.1v.5M112.5 280.9v.5M127.7 280.7v.5M127.7 281.6v.5M127.7 282.4v.5M127.7 283.2v.5M127.7 284.1v.5M127.7 284.9v.5M127.7 285.7v.5M127.7 286.6v.5M127.7 287.4v.5"/>
<path d="M127.7 288.3v.5M127.7 289.1v.5M127.7 289.9v.5M127.7 290.8v.5M127.7 291.6v.5M127.7 292.4v.5M127.7 293.3v.5M127.7 294.1v.5M127.7 294.9v.5M127.7 295.8v.5M158.2 280.1v.5M158.2 281v.5"/>
<path d="M158.2 281.8v.5M158.2 282.7v.5M158.2 283.5v.5M158.2 284.3v.5M158.2 285.2v.5M158.2 286v.5M158.2 286.9v.5M158.2 287.7v.5M158.2 288.5v.5M158.2 289.4v.5M158.2 290.2v.5M158.2 291.1v.5"/>
<path d="M158.2 291.9v.5M158.2 292.7v.5M158.2 293.6v.5M158.2 294.4v.5M158.2 295.3v.5M173.4 280.7v.5M173.4 281.6v.5M173.4 282.4v.5M173.4 283.3v.5M173.4 284.1v.5M173.4 285v.5M173.4 285.8v.5"/>
<path d="M173.4 286.7v.5M173.4 287.5v.5M173.4 288.4v.5M173.4 289.2v.5M173.4 290.1v.5M173.4 290.9v.5M173.4 291.8v.5M173.4 292.6v.5M196.3 280.4v.5M196.3 281.3v.4M196.3 282.1v.5M196.3 282.9v.5"/>
<path d="M196.3 283.7v.5M196.3 284.6v.5M196.3 285.4v.5M196.3 286.2v.5M196.3 287.1v.5M196.3 287.9v.5M196.3 288.7v.5M335.1 283.6h.1M335.4 283.6h.5M336.3 283.6h.5M337.1 283.6h.5M337.9 283.6h.5"/>
<path d="M338.7 283.6h.5M339.6 283.6h.5M340.1 281.7h.1M340.4 283.6h.5M340.4 281.7h.5M341.2 283.6h.5M341.3 281.7h.5M342.1 283.6h.5M342.1 281.7h.5M342.9 283.6h.5M342.9 281.7h.5M343.7 283.6h.5"/>
<path d="M343.8 281.7h.5M344.5 283.6h.5M344.6 281.7h.5M345.4 283.6h.5M345.4 281.7h.5M346.2 283.6h.5M346.3 281.7h.5M347 283.6h.5M347.1 281.7h.5M347.9 283.6h.5M348 281.7h.5M348.4 280.1v.5"/>
<path d="M348.4 281v.5M348.4 281.8v.5M348.4 282.7v.5M348.4 283.5v.5M348.4 284.3v.5M348.4 285.2v.5M348.4 286v.5M348.4 286.9v.5M348.4 287.7v.5M348.4 288.5v.5M348.4 289.4v.5M348.4 290.2v.5"/>
<path d="M348.4 291.1v.5M348.4 291.9v.5M348.4 292.7v.5M348.4 293.6v.5M348.4 294.4v.5M348.4 295.3v.5M348.4 296.3h.1M348.4 296.1h.1M348.4 296v.1M348.4 296h.1M348.4 295.9v.1M348.4 295.9h.1"/>
<path d="M348.4 295.8v.1M348.4 295.8h.1M348.4 295.6h.1M348.7 294.8l-.2 .5M348.8 281.7h.5M349 294l-.2 .5M349.4 293.3l-.3 .4M349.8 292.5l-.3 .5M350.2 291.8l-.3 .5M350.7 291.1l-.3 .5M351.2 290.5l-.3 .4M351.7 289.8l-.3 .4"/>
<path d="M352.2 289.2l-.3 .3M352.7 288.5l-.3 .4M353.3 287.9l-.3 .4M353.8 287.3l-.3 .3M354.1 287h.1M354.4 286.7l-.3 .3M355 286.1l-.3 .3M355.3 285.8h-.1M355.6 285.5l-.3 .3M356.2 284.9l-.3 .4M356.9 284.4l-.4 .3M357.5 283.9l-.4 .3"/>
<path d="M358.2 283.4l-.4 .3M358.9 282.9l-.4 .3M359.6 282.5l-.4 .3M360.4 282.2l-.5 .2M361.1 281.9l-.4 .1M361.9 281.6l-.4 .2M361.9 281.6h.1M362.8 281.5l-.5 .1M362.8 281.5h.1M363.6 281.4h.1M363.6 281.4l-.5 .1M363.9 281.4l.5 .1"/>
<path d="M364.8 281.5l.4 .1M365.6 281.7l.4 .1M366 281.8v.1M366.4 282l.4 .2M366.8 282.2h.1M367.1 282.3l.5 .2M367.9 282.7l.4 .2M368.3 282.9h.1M368.6 283.1l.4 .3M369.3 283.6l.4 .3M369.9 284.1l.4 .3M370.6 284.6l.4 .3"/>
<path d="M371.2 285.2l.4 .3M371.8 285.7l.4 .4M372.4 286.3l.4 .4M373 286.9l.3 .4M373.6 287.5l.3 .4M374.1 288.1l.4 .4M374.7 288.8l.3 .4M375.2 289.4l.3 .4M375.7 290.1h.1M375.7 290.1l.3 .4M376.2 290.7l.3 .4M376.7 291.4l.3 .4"/>
<path d="M377.2 292.1l.2 .4M377.6 292.8l.2 .5M377.9 281.7h.1M378 293.6l.2 .4M378.2 281.7h.5M378.3 294.3l.2 .5M378.6 295.1l.2 .5M378.8 296h.1M378.8 296v.1M378.8 296.1h.1M378.8 296.1v.1M378.8 296.2h.1"/>
<path d="M378.8 296.2v.1M378.8 296.3h.1M378.8 280.1v.5M378.8 281v.5M378.8 281.8v.5M378.8 282.7v.5M378.8 283.5v.5M378.8 284.3v.5M378.8 285.2v.5M378.8 286v.5M378.8 286.9v.5M378.8 287.7v.5"/>
<path d="M378.8 288.5v.5M378.8 289.4v.5M378.8 290.2v.5M378.8 291.1v.5M378.8 291.9v.5M378.8 292.7v.5M378.8 293.6v.5M378.8 294.4v.5M378.8 295.3v.5M379.1 281.7h.5M379.2 283.6h.5M379.9 281.7h.5"/>
<path d="M380 283.6h.5M380.7 281.7h.5M380.8 283.6h.5M381.6 281.7h.5M381.7 283.6h.4M382.4 281.7h.5M382.5 283.6h.5M383.2 281.7h.6M383.3 283.6h.5M384.1 281.7h.5M384.1 283.6h.5M384.9 281.7h.5"/>
<path d="M385 283.6h.5M385.8 281.7h.5M385.8 283.6h.5M386.6 281.7h.5M386.6 283.6h.5M387.5 283.6h.5M388.3 283.6h.5M389.1 283.6h.5M389.9 283.6h.5M390.8 283.6h.5M391.6 283.6h.5"/>
</g>
<g font-size="6">
<text x="177.9" y="198.5">⌀19.53</text>
<text x="95.6" y="215.2">⌀3.18</text>
<text x="193" y="275.6">⌀3.18</text>
<text x="203.5" y="353.7">⌀9.53</text>
</g>
<g font-size="5.5">
<text x="136" y="42.1">10.16</text>
<text x="54.9" y="51.6">R5.08</text>
<text x="178.2" y="54.9">6.35</text>
<text x="97.1" y="62">3.81</text>
<text x="20.8" y="97.4">10.16</text>
<text x="41.6" y="97.4">9.53</text>
<text x="262.1" y="97.4">9.53</text>
<text x="294.7" y="97.4">19</text>
<text x="244.1" y="122">2.5</text>
<text x="80" y="138.6">7.6</text>
<text x="209.6" y="145.7">7.6</text>
<text x="62.7" y="155.1">2.5</text>
<text x="98.9" y="176.5">22.23</text>
<text x="175.1" y="176.5">28.58</text>
<text x="28.1" y="221.2">25°</text>
<text x="55.9" y="219.5">2.54</text>
<text x="205.2" y="219.8">9.53</text>
<text x="247.8" y="231.2">2.54</text>
<text x="33.8" y="249.5">5</text>
<text x="243.9" y="257.3">2.54</text>
<text x="409.4" y="271.3">19.53</text>
<text x="245.5" y="278.8">5</text>
<text x="47.1" y="287.5">1.07</text>
<text x="185.9" y="311">9.7°</text>
<text x="42.9" y="313.3">2.54</text>
<text x="81.4" y="322.8">9.53</text>
<text x="399.2" y="404.6">V6 Engine</text>
<text x="391.8" y="412.6">CREO with Chris</text>
<text x="466.2" y="413.7">SCALE 3.000</text>
</g>
<g font-size="5.2">
<text x="67.6" y="12.6">4</text>
<text x="209.2" y="12.6">3</text>
<text x="351.1" y="12.7">2</text>
<text x="488.2" y="12.6">1</text>
<text x="444.8" y="29.3">Rocker Arm</text>
<text x="3.9" y="58">D</text>
<text x="552.3" y="58.2">D</text>
<text x="551.8" y="161.1">C</text>
<text x="5.1" y="163.4">C</text>
<text x="5.1" y="271.5">B</text>
<text x="3.9" y="375.3">A</text>
<text x="473.2" y="378">Rocker Arm</text>
<text x="552.2" y="378.2">A</text>
<text x="460.4" y="388.8">Creo Parametric 7.0</text>
<text x="448.1" y="394.7">Beginner to Advanced Course</text>
<text x="455.2" y="405.7">Size C</text>
<text x="537.3" y="406.3">CJR</text>
<text x="65.3" y="424.7">4</text>
<text x="209.3" y="424">3</text>
<text x="346.2" y="424.2">2</text>
<text x="486.4" y="424.2">1</text>
</g>
<g font-size="5.2" fill="#00509b">
<text x="521.6" y="29">17/02/21</text>
<text x="503.1" y="413.7">Sheet 1 of 1</text>
</g>
<g font-size="3.3">
<text x="448.7" y="22.7">Drawing for educational purposes only</text>
<text x="395.8" y="374.5">Unless otherwise</text>
<text x="395.8" y="378.3">specified:</text>
<text x="395.8" y="385.9">-Tolerances:</text>
<text x="395.8" y="389.7">ISO 2768</text>
<text x="395.8" y="397.3">-Dimensions [mm]</text>
</g>
</svg>
